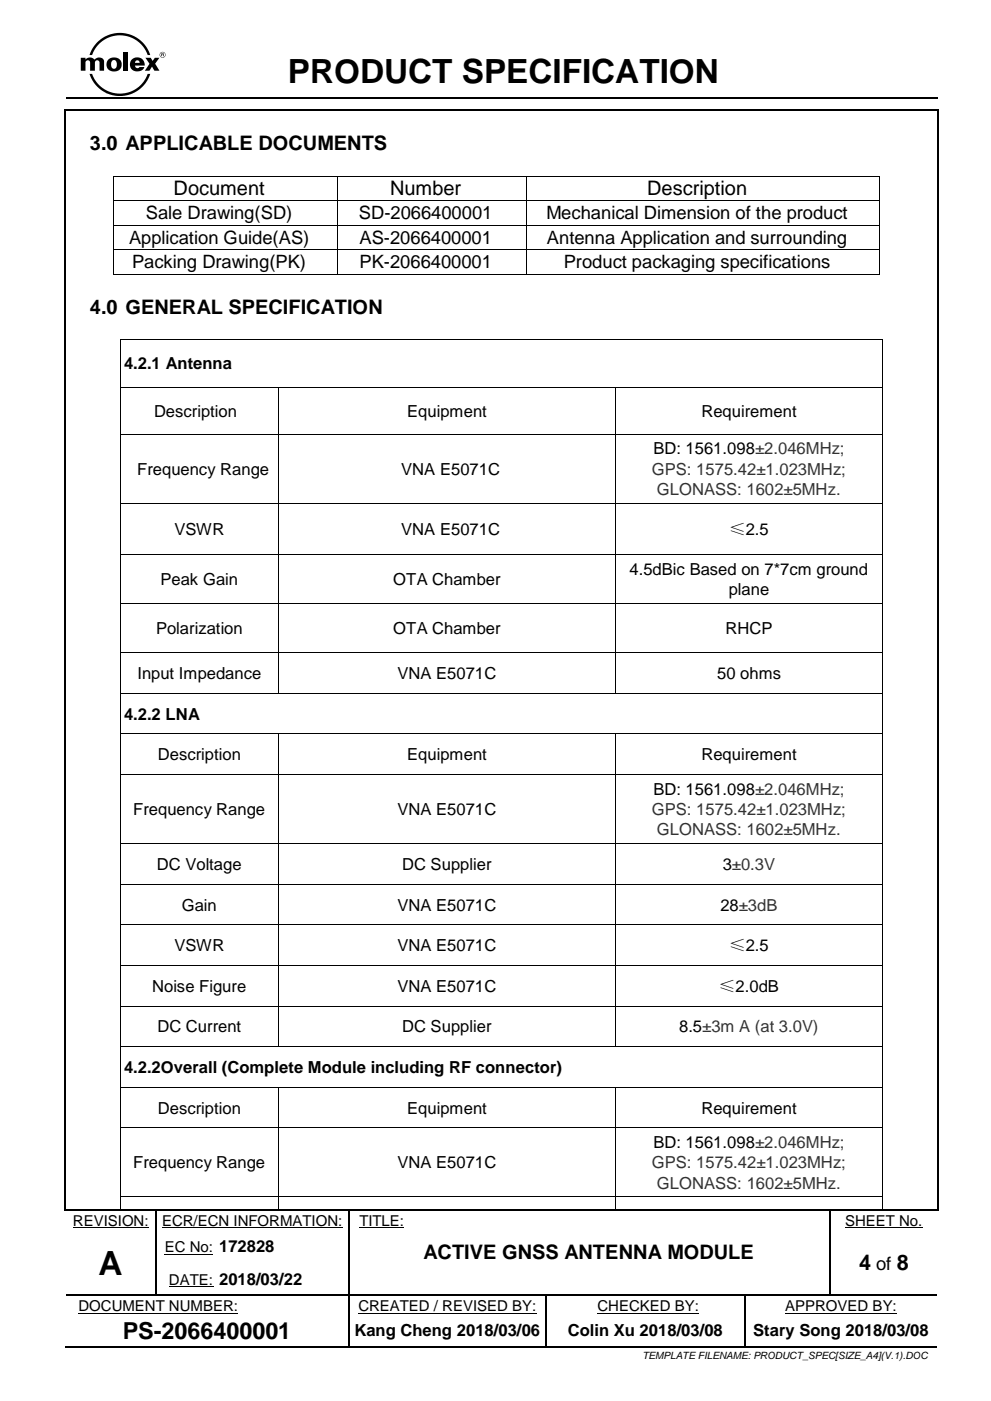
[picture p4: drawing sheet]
<svg xmlns="http://www.w3.org/2000/svg" width="210mm" height="297mm" viewBox="0 0 210 297" stroke-linecap="round" stroke-linejoin="round" font-family="sans-serif">
<path d="M13.8 23.5v232.7M14 20.9h184.7M14 23.3h184.7M198.8 23.5v232.7M14 256.4h184.7M73.9 279.2v6.1M115.8 279.2v6.1M14 285.5h59.8M74.1 285.5h41.5M115.9 285.5h41.8M158 285.5h40.7" fill="none" stroke="#000" stroke-width=".34"/>
<g fill="none" stroke="#000" stroke-width=".21">
<path d="M24 37.4v5M24.1 37.3h47.3M71.5 37.4v5M71.6 37.3h39.8M111.5 37.4v5M111.6 37.3h74.8M186.5 37.4v5M24 42.6v5M24 47.8v5M24 53v5M24.1 42.5h47.3M24.1 47.7h47.3"/>
<path d="M24.1 52.9h47.3M24.1 58.1h47.3M71.5 42.6v5M71.5 47.8v5M71.5 53v5M71.6 42.5h39.8M71.6 47.7h39.8M71.6 52.9h39.8M71.6 58.1h39.8M111.5 42.6v5M111.5 47.8v5M111.5 53v5"/>
<path d="M111.6 42.5h74.8M111.6 47.7h74.8M111.6 52.9h74.8M111.6 58.1h74.8M186.5 42.6v5M186.5 47.8v5M186.5 53v5M25.5 72.9v9.1M25.6 72.1h161.5M187.1 72.9v9.1M25.5 82.9v9.1M25.5 92.9v13.7"/>
<path d="M25.6 82h33.3M25.6 92.1h33.3M59 82.9v9.1M59 92.9v13.7M59.1 82h71.3M59.1 92.1h71.3M130.5 82.9v9.1M130.5 92.9v13.7M130.6 82h56.5M130.6 92.1h56.5M187.1 82.9v9.1M187.1 92.9v13.7"/>
<path d="M25.5 107.5v10M25.5 118.4v9.3M25.6 106.7h33.3M25.6 117.5h33.3M59 107.5v10M59 118.4v9.3M59.1 106.7h71.3M59.1 117.5h71.3M130.5 107.5v10M130.5 118.4v9.3M130.6 106.7h56.5M130.6 117.5h56.5"/>
<path d="M187.1 107.5v10M187.1 118.4v9.3M25.5 128.7v9.6M25.5 139.2v7.7M25.6 127.8h33.3M25.6 138.4h33.3M59 128.7v9.6M59 139.2v7.7M59.1 127.8h71.3M59.1 138.4h71.3M130.5 128.7v9.6M130.5 139.2v7.7"/>
<path d="M130.6 127.8h56.5M130.6 138.4h56.5M187.1 128.7v9.6M187.1 139.2v7.7M25.5 147.8v7.7M25.5 156.4v7.7M25.6 147h33.3M25.6 155.6h33.3M59 156.4v7.7M59.1 147h71.3M59.1 155.6h71.3M130.5 156.4v7.7"/>
<path d="M130.6 147h56.5M130.6 155.6h56.5M187.1 147.8v7.7M187.1 156.4v7.7M25.5 165v13.7M25.5 179.6v7.7M25.6 164.2h33.3M25.6 178.8h33.3M59 165v13.7M59 179.6v7.7M59.1 164.2h71.3M59.1 178.8h71.3"/>
<path d="M130.5 165v13.7M130.5 179.6v7.7M130.6 164.2h56.5M130.6 178.8h56.5M187.1 165v13.7M187.1 179.6v7.7M25.5 188.2v7.7M25.5 196.8v7.7M25.6 187.4h33.3M25.6 196h33.3M59 188.2v7.7M59 196.8v7.7"/>
<path d="M59.1 187.4h71.3M59.1 196h71.3M130.5 188.2v7.7M130.5 196.8v7.7M130.6 187.4h56.5M130.6 196h56.5M187.1 188.2v7.7M187.1 196.8v7.7M25.5 205.5v7.6M25.5 214.1v7.6M25.6 204.6h33.3M25.6 213.2h33.3"/>
<path d="M59 205.5v7.6M59 214.1v7.6M59.1 204.6h71.3M59.1 213.2h71.3M130.5 205.5v7.6M130.5 214.1v7.6M130.6 204.6h56.5M130.6 213.2h56.5M187.1 205.5v7.6M187.1 214.1v7.6M25.5 222.7v7.7M25.5 231.3v7.7"/>
<path d="M25.5 239.9v16.3M25.6 221.8h33.3M25.6 230.5h33.3M25.6 239h33.3M59 231.3v7.7M59 239.9v16.3M59.1 221.8h71.3M59.1 230.5h71.3M59.1 239h71.3M130.5 231.3v7.7M130.5 239.9v16.3M130.6 221.8h56.5"/>
<path d="M130.6 230.5h56.5M130.6 239h56.5M187.1 222.7v7.7M187.1 231.3v7.7M187.1 239.9v16.3M25.6 253.7h33.3M59.1 253.7h71.3M130.6 253.7h56.5M15.5 260.2h16M16.6 278.3h33.9M34.3 260.2h38.3M34.9 265.8h10.3"/>
<path d="M35.8 272.7h9.4M76 278.3h37.7M76.2 260.2h9.5M126.6 278.3h21.6M166.4 278.3h23.7M179.1 260.2h16.5"/>
</g>
<g fill="#000">
<path d="M17.1 12.2h1v.4l.1-.1a1.27 1.27 0 0 1 1.8 .1 1.15 1.15 0 0 1 2.1 .3v2.1h-1v-1.7a.49 .49 0 0 0-.5-.5 .49 .49 0 0 0-.5 .5v1.7h-1v-1.7a.49 .49 0 0 0-.5-.5 .49 .49 0 0 0-.5 .5v1.7h-1z" fill-rule="evenodd"/>
<path d="M23.8 12.8h.1a.74 .74 0 0 1 .8 .2 .74 .74 0 0 1 .1 .9 .61 .61 0 0 1-.6 .7 .61 .61 0 0 1-.6-.7v-.6zM22.9 12.7a1.58 1.58 0 0 0 1.1 2.5 1.58 1.58 0 0 0 1.7-2.2 1.75 1.75 0 0 0-2.8-.3z" fill-rule="evenodd"/>
<path d="M20.6 9a6.8 6.8 0 0 1 11.3 2.7h-.6a6.2 6.2 0 0 0-5.9-4.2 6.2 6.2 0 0 0-5.9 4.2h-.5l.6-1.5z" fill-rule="evenodd"/>
<path d="M26.1 11.1h1v3.9h-1z" fill-rule="evenodd"/>
<path d="M27.9 12.7a1.57 1.57 0 0 0 .5 2.3 1.57 1.57 0 0 0 2.2-.8h-1a.51 .51 0 0 1-.6 .2 .51 .51 0 0 1-.4-.5h2.1a1.61 1.61 0 0 0-1-1.6 1.61 1.61 0 0 0-1.8 .4zM28.8 12.9l.3-.1a.49 .49 0 0 1 .5 .5h-1z" fill-rule="evenodd"/>
<path d="M19 15.7h.5a6.2 6.2 0 0 0 5.9 4.1 6.2 6.2 0 0 0 5.9-4.1h.6a6.8 6.8 0 0 1-6.5 4.6 6.8 6.8 0 0 1-6.4-4.6z" fill-rule="evenodd"/>
<path d="M30.8 12.2h1.1l.5 .7 .4-.7h1l-.9 1.3 .9 1.5h-1.1l-.5-.9-.5 .9h-1l1-1.5z" fill-rule="evenodd"/>
<path d="M33.8 11.6a.65 .65 0 0 1 1.3 0 .65 .65 0 0 1-1.3 0zM33.9 11.6a.55 .55 0 0 0 1.1 0 .55 .55 0 0 0-1.1 0z" fill-rule="evenodd"/>
<path d="M34.3 11.4l.3 .1-.3 .1zM34.2 11.3v.6h.1v-.2l.5 .2-.1-.5z" fill-rule="evenodd"/>
<path d="M13.6 23.1h.4v.4h-.4z" fill-rule="evenodd"/>
<path d="M13.6 23.1h.4v.4h-.4z" fill-rule="evenodd"/>
<path d="M23.9 37.3h.2v.1h-.2z" fill-rule="evenodd"/>
<path d="M23.9 37.3h.2v.1h-.2z" fill-rule="evenodd"/>
<path d="M71.4 37.3h.2v.1h-.2z" fill-rule="evenodd"/>
<path d="M111.4 37.3h.2v.1h-.2z" fill-rule="evenodd"/>
<path d="M186.4 37.3h.2v.1h-.2z" fill-rule="evenodd"/>
<path d="M186.4 37.3h.2v.1h-.2z" fill-rule="evenodd"/>
<path d="M198.7 23.1h.3v.4h-.3z" fill-rule="evenodd"/>
<path d="M198.7 23.1h.3v.4h-.3z" fill-rule="evenodd"/>
<path d="M23.9 42.4h.2v.2h-.2z" fill-rule="evenodd"/>
<path d="M23.9 47.6h.2v.2h-.2z" fill-rule="evenodd"/>
<path d="M23.9 52.8h.2v.2h-.2z" fill-rule="evenodd"/>
<path d="M23.9 58h.2v.2h-.2z" fill-rule="evenodd"/>
<path d="M23.9 58h.2v.2h-.2z" fill-rule="evenodd"/>
<path d="M71.4 42.4h.2v.2h-.2z" fill-rule="evenodd"/>
<path d="M71.4 47.6h.2v.2h-.2z" fill-rule="evenodd"/>
<path d="M71.4 52.8h.2v.2h-.2z" fill-rule="evenodd"/>
<path d="M71.4 58h.2v.2h-.2z" fill-rule="evenodd"/>
<path d="M111.4 42.4h.2v.2h-.2z" fill-rule="evenodd"/>
<path d="M111.4 47.6h.2v.2h-.2z" fill-rule="evenodd"/>
<path d="M111.4 52.8h.2v.2h-.2z" fill-rule="evenodd"/>
<path d="M111.4 58h.2v.2h-.2z" fill-rule="evenodd"/>
<path d="M186.4 42.4h.2v.2h-.2z" fill-rule="evenodd"/>
<path d="M186.4 47.6h.2v.2h-.2z" fill-rule="evenodd"/>
<path d="M186.4 52.8h.2v.2h-.2z" fill-rule="evenodd"/>
<path d="M186.4 58h.2v.2h-.2z" fill-rule="evenodd"/>
<path d="M186.4 58h.2v.2h-.2z" fill-rule="evenodd"/>
<path d="M25.5 72h.1v.9h-.1z" fill-rule="evenodd"/>
<path d="M25.5 72h.1v.1h-.1z" fill-rule="evenodd"/>
<path d="M187.1 72h.1v.9h-.1z" fill-rule="evenodd"/>
<path d="M187.1 72h.1v.1h-.1z" fill-rule="evenodd"/>
<path d="M25.5 82h.1v.9h-.1z" fill-rule="evenodd"/>
<path d="M25.5 92h.1v.9h-.1z" fill-rule="evenodd"/>
<path d="M58.9 82.1h.2v.8h-.2z" fill-rule="evenodd"/>
<path d="M58.9 82h.2v.1h-.2z" fill-rule="evenodd"/>
<path d="M58.9 92h.2v.9h-.2z" fill-rule="evenodd"/>
<path d="M130.4 82.1h.2v.8h-.2z" fill-rule="evenodd"/>
<path d="M130.4 82h.2v.1h-.2z" fill-rule="evenodd"/>
<path d="M130.4 92h.2v.9h-.2z" fill-rule="evenodd"/>
<path d="M187.1 82h.1v.9h-.1z" fill-rule="evenodd"/>
<path d="M187.1 92h.1v.9h-.1z" fill-rule="evenodd"/>
<path d="M25.5 106.6h.1v.9h-.1z" fill-rule="evenodd"/>
<path d="M25.5 117.5h.1v.9h-.1z" fill-rule="evenodd"/>
<path d="M58.9 106.6h.2v.9h-.2z" fill-rule="evenodd"/>
<path d="M58.9 117.5h.2v.9h-.2z" fill-rule="evenodd"/>
<path d="M130.4 106.6h.2v.9h-.2z" fill-rule="evenodd"/>
<path d="M130.4 117.5h.2v.9h-.2z" fill-rule="evenodd"/>
<path d="M187.1 106.6h.1v.9h-.1z" fill-rule="evenodd"/>
<path d="M187.1 117.5h.1v.9h-.1z" fill-rule="evenodd"/>
<path d="M25.5 127.7h.1v1h-.1z" fill-rule="evenodd"/>
<path d="M25.5 138.3h.1v.9h-.1z" fill-rule="evenodd"/>
<path d="M58.9 127.7h.2v1h-.2z" fill-rule="evenodd"/>
<path d="M58.9 138.3h.2v.9h-.2z" fill-rule="evenodd"/>
<path d="M130.4 127.7h.2v1h-.2z" fill-rule="evenodd"/>
<path d="M130.4 138.3h.2v.9h-.2z" fill-rule="evenodd"/>
<path d="M187.1 127.7h.1v1h-.1z" fill-rule="evenodd"/>
<path d="M187.1 138.3h.1v.9h-.1z" fill-rule="evenodd"/>
<path d="M25.5 146.9h.1v.9h-.1z" fill-rule="evenodd"/>
<path d="M25.5 155.5h.1v.9h-.1z" fill-rule="evenodd"/>
<path d="M58.9 146.9h.2v.1h-.2z" fill-rule="evenodd"/>
<path d="M58.9 155.6h.2v.8h-.2z" fill-rule="evenodd"/>
<path d="M58.9 155.5h.2v.1h-.2z" fill-rule="evenodd"/>
<path d="M130.4 146.9h.2v.1h-.2z" fill-rule="evenodd"/>
<path d="M130.4 155.6h.2v.8h-.2z" fill-rule="evenodd"/>
<path d="M130.4 155.5h.2v.1h-.2z" fill-rule="evenodd"/>
<path d="M187.1 146.9h.1v.9h-.1z" fill-rule="evenodd"/>
<path d="M187.1 155.5h.1v.9h-.1z" fill-rule="evenodd"/>
<path d="M25.5 164.1h.1v.9h-.1z" fill-rule="evenodd"/>
<path d="M25.5 178.7h.1v.9h-.1z" fill-rule="evenodd"/>
<path d="M58.9 164.1h.2v.9h-.2z" fill-rule="evenodd"/>
<path d="M58.9 178.7h.2v.9h-.2z" fill-rule="evenodd"/>
<path d="M130.4 164.1h.2v.9h-.2z" fill-rule="evenodd"/>
<path d="M130.4 178.7h.2v.9h-.2z" fill-rule="evenodd"/>
<path d="M187.1 164.1h.1v.9h-.1z" fill-rule="evenodd"/>
<path d="M187.1 178.7h.1v.9h-.1z" fill-rule="evenodd"/>
<path d="M25.5 187.3h.1v.9h-.1z" fill-rule="evenodd"/>
<path d="M25.5 195.9h.1v.9h-.1z" fill-rule="evenodd"/>
<path d="M58.9 187.3h.2v.9h-.2z" fill-rule="evenodd"/>
<path d="M58.9 195.9h.2v.9h-.2z" fill-rule="evenodd"/>
<path d="M130.4 187.3h.2v.9h-.2z" fill-rule="evenodd"/>
<path d="M130.4 195.9h.2v.9h-.2z" fill-rule="evenodd"/>
<path d="M187.1 187.3h.1v.9h-.1z" fill-rule="evenodd"/>
<path d="M187.1 195.9h.1v.9h-.1z" fill-rule="evenodd"/>
<path d="M25.5 204.5h.1v1h-.1z" fill-rule="evenodd"/>
<path d="M25.5 213.1h.1v1h-.1z" fill-rule="evenodd"/>
<path d="M58.9 204.5h.2v1h-.2z" fill-rule="evenodd"/>
<path d="M58.9 213.1h.2v1h-.2z" fill-rule="evenodd"/>
<path d="M130.4 204.5h.2v1h-.2z" fill-rule="evenodd"/>
<path d="M130.4 213.1h.2v1h-.2z" fill-rule="evenodd"/>
<path d="M187.1 204.5h.1v1h-.1z" fill-rule="evenodd"/>
<path d="M187.1 213.1h.1v1h-.1z" fill-rule="evenodd"/>
<path d="M25.5 221.7h.1v1h-.1z" fill-rule="evenodd"/>
<path d="M25.5 230.4h.1v.9h-.1z" fill-rule="evenodd"/>
<path d="M25.5 239h.1v.9h-.1z" fill-rule="evenodd"/>
<path d="M58.9 221.7h.2v.2h-.2z" fill-rule="evenodd"/>
<path d="M58.9 230.5h.2v.8h-.2z" fill-rule="evenodd"/>
<path d="M58.9 230.4h.2v.1h-.2z" fill-rule="evenodd"/>
<path d="M58.9 239h.2v.9h-.2z" fill-rule="evenodd"/>
<path d="M130.4 221.7h.2v.2h-.2z" fill-rule="evenodd"/>
<path d="M130.4 230.5h.2v.8h-.2z" fill-rule="evenodd"/>
<path d="M130.4 230.4h.2v.1h-.2z" fill-rule="evenodd"/>
<path d="M130.4 239h.2v.9h-.2z" fill-rule="evenodd"/>
<path d="M187.1 221.7h.1v1h-.1z" fill-rule="evenodd"/>
<path d="M187.1 230.4h.1v.9h-.1z" fill-rule="evenodd"/>
<path d="M187.1 239h.1v.9h-.1z" fill-rule="evenodd"/>
<path d="M13.6 256.2h.4v.4h-.4z" fill-rule="evenodd"/>
<path d="M13.6 256.2h.4v.4h-.4z" fill-rule="evenodd"/>
<path d="M25.5 253.6h.1v.1h-.1z" fill-rule="evenodd"/>
<path d="M25.5 253.6h.1v.1h-.1z" fill-rule="evenodd"/>
<path d="M33 256.6h.2v.2h-.2z" fill-rule="evenodd"/>
<path d="M33 256.2h.3v.4h-.3z" fill-rule="evenodd"/>
<path d="M58.9 253.6h.2v.1h-.2z" fill-rule="evenodd"/>
<path d="M73.8 256.6h.3v.2h-.3z" fill-rule="evenodd"/>
<path d="M73.8 256.2h.3v.4h-.3z" fill-rule="evenodd"/>
<path d="M89 256.2h.3v.4h-.3z" fill-rule="evenodd"/>
<path d="M130.4 253.6h.2v.1h-.2z" fill-rule="evenodd"/>
<path d="M175.8 256.6h.3v.2h-.3z" fill-rule="evenodd"/>
<path d="M175.8 256.2h.3v.4h-.3z" fill-rule="evenodd"/>
<path d="M187.1 253.6h.1v.1h-.1z" fill-rule="evenodd"/>
<path d="M187.1 253.6h.1v.1h-.1z" fill-rule="evenodd"/>
<path d="M198.7 256.2h.3v.4h-.3z" fill-rule="evenodd"/>
<path d="M198.7 256.2h.3v.4h-.3z" fill-rule="evenodd"/>
<path d="M33 260.6h.2v.9h-.2z" fill-rule="evenodd"/>
<path d="M33 267.5h.2v.9h-.2z" fill-rule="evenodd"/>
<path d="M33 274.4h.2v.2h-.2z" fill-rule="evenodd"/>
<path d="M45.2 274.4h.2v.2h-.2z" fill-rule="evenodd"/>
<path d="M73.8 278.7h.3v.5h-.3z" fill-rule="evenodd"/>
<path d="M73.8 260.6h.3v.9h-.3z" fill-rule="evenodd"/>
<path d="M73.8 267.5h.3v.9h-.3z" fill-rule="evenodd"/>
<path d="M73.8 274.4h.3v.5h-.3z" fill-rule="evenodd"/>
<path d="M89 274.4h.3v.2h-.3z" fill-rule="evenodd"/>
<path d="M115.6 278.7h.3v.5h-.3z" fill-rule="evenodd"/>
<path d="M115.6 274.6h.3v.3h-.3z" fill-rule="evenodd"/>
<path d="M115.6 274.4h.3v.2h-.3z" fill-rule="evenodd"/>
<path d="M157.7 274.6h.2v.3h-.2z" fill-rule="evenodd"/>
<path d="M157.7 274.4h.2v.2h-.2z" fill-rule="evenodd"/>
<path d="M157.7 278.7h.2v.5h-.2z" fill-rule="evenodd"/>
<path d="M175.8 260.6h.3v.9h-.3z" fill-rule="evenodd"/>
<path d="M175.8 267.5h.3v.9h-.3z" fill-rule="evenodd"/>
<path d="M175.8 274.4h.3v.2h-.3z" fill-rule="evenodd"/>
<path d="M73.8 285.3h.3v.3h-.3z" fill-rule="evenodd"/>
<path d="M115.6 285.3h.3v.3h-.3z" fill-rule="evenodd"/>
<path d="M157.7 285.3h.3v.3h-.3z" fill-rule="evenodd"/>
</g>
<g fill="none" stroke="#000" stroke-width=".25">
<path d="M33.1 256.8v3.8M73.9 256.8v3.8M175.9 256.8v3.8M14 274.5h19M33.1 261.5v6M33.1 268.4v6M33.2 274.5h12M45.4 274.5h28.4M73.9 261.5v6M73.9 268.4v6M73.9 274.9v3.8M74.1 274.5h14.9"/>
<path d="M89.3 274.5h26.3M115.8 274.9v3.8M115.9 274.5h41.8M157.8 274.9v3.8M157.8 279.2v6.1M157.9 274.5h17.9M175.9 261.5v6M175.9 268.4v6M176.1 274.5h22.6"/>
</g>
<g font-size="7.1">
<text x="61" y="17.6">PRODUCT SPECIFICATION</text>
<text x="20.9" y="270.1">A</text>
</g>
<text font-size="5" x="26" y="283.8">PS-2066400001</text>
<g font-size="4.6">
<text x="182.1" y="269.2">4</text>
<text x="190.1" y="269.2">8</text>
</g>
<g font-size="4.2">
<text x="19" y="31.8">3.0 APPLICABLE DOCUMENTS</text>
<text x="36.8" y="41.4">Document</text>
<text x="82.7" y="41.4">Number</text>
<text x="137.2" y="41.4">Description</text>
<text x="19" y="66.6">4.0 GENERAL SPECIFICATION</text>
<text x="89.8" y="266.8">ACTIVE GNSS ANTENNA MODULE</text>
</g>
<g font-size="3.9">
<text x="30.9" y="46.5">Sale Drawing(SD)</text>
<text x="76.1" y="46.5">SD-2066400001</text>
<text x="115.8" y="46.5">Mechanical Dimension of the product</text>
<text x="27.4" y="51.7">Application Guide(AS)</text>
<text x="76.2" y="51.7">AS-2066400001</text>
<text x="115.9" y="51.7">Antenna Application and surrounding</text>
<text x="28" y="56.9">Packing Drawing(PK)</text>
<text x="76.2" y="56.9">PK-2066400001</text>
<text x="119.5" y="56.9">Product packaging specifications</text>
<text x="185.8" y="269.2">of</text>
</g>
<g font-size="3.5">
<text x="26.3" y="78.2">4.2.1 Antenna</text>
<text x="32.6" y="88.3">Description</text>
<text x="86.3" y="88.3">Equipment</text>
<text x="148.7" y="88.3">Requirement</text>
<text x="29.1" y="100.6">Frequency Range</text>
<text x="85.1" y="100.6">VNA E5071C</text>
<text x="138.5" y="96.3">BD: 1561.098±2.046MHz;</text>
<text x="37" y="113.4">VSWR</text>
<text x="85.1" y="113.4">VNA E5071C</text>
<text x="154.6" y="113.4">≤2.5</text>
<text x="34" y="124">Peak Gain</text>
<text x="83.4" y="124">OTA Chamber</text>
<text x="133.5" y="121.8">4.5dBic Based on 7*7cm ground</text>
<text x="154.5" y="126.1">plane</text>
<text x="33.1" y="134.4">Polarization</text>
<text x="83.4" y="134.4">OTA Chamber</text>
<text x="153.8" y="134.4">RHCP</text>
<text x="29.1" y="144">Input Impedance</text>
<text x="84.3" y="144">VNA E5071C</text>
<text x="152" y="144">50 ohms</text>
<text x="26.3" y="152.6">4.2.2 LNA</text>
<text x="33.5" y="161.1">Description</text>
<text x="86.3" y="161.1">Equipment</text>
<text x="148.7" y="161.1">Requirement</text>
<text x="28.2" y="172.7">Frequency Range</text>
<text x="84.3" y="172.7">VNA E5071C</text>
<text x="138.5" y="168.5">BD: 1561.098±2.046MHz;</text>
<text x="33.2" y="184.4">DC Voltage</text>
<text x="85.2" y="184.4">DC Supplier</text>
<text x="153.2" y="184.4">3±0.3V</text>
<text x="38.5" y="193">Gain</text>
<text x="84.3" y="193">VNA E5071C</text>
<text x="152.7" y="193">28±3dB</text>
<text x="37" y="201.6">VSWR</text>
<text x="84.3" y="201.6">VNA E5071C</text>
<text x="154.6" y="201.6">≤2.5</text>
<text x="32.3" y="210.2">Noise Figure</text>
<text x="84.3" y="210.2">VNA E5071C</text>
<text x="152.4" y="210.2">≤2.0dB</text>
<text x="33.4" y="218.8">DC Current</text>
<text x="85.2" y="218.8">DC Supplier</text>
<text x="144" y="218.8">8.5±3m A (at 3.0V)</text>
<text x="26.3" y="227.4">4.2.2Overall (Complete Module including RF connector)</text>
<text x="33.5" y="236">Description</text>
<text x="86.3" y="236">Equipment</text>
<text x="148.7" y="236">Requirement</text>
<text x="138.5" y="243.3">BD: 1561.098±2.046MHz;</text>
<text x="28.2" y="247.6">Frequency Range</text>
<text x="84.3" y="247.6">VNA E5071C</text>
<text x="75.1" y="283.2">Kang Cheng 2018/03/06</text>
<text x="120.3" y="283.2">Colin Xu 2018/03/08</text>
<text x="159.7" y="283.2">Stary Song 2018/03/08</text>
</g>
<g font-size="3.5" fill="#333">
<text x="138.2" y="100.6">GPS: 1575.42±1.023MHz;</text>
<text x="139.3" y="104.9">GLONASS: 1602±5MHz.</text>
<text x="138.2" y="172.7">GPS: 1575.42±1.023MHz;</text>
<text x="139.3" y="177.1">GLONASS: 1602±5MHz.</text>
<text x="138.2" y="247.6">GPS: 1575.42±1.023MHz;</text>
<text x="139.3" y="251.9">GLONASS: 1602±5MHz.</text>
</g>
<g font-size="3.2">
<text x="15.5" y="259.8">REVISION:</text>
<text x="34.3" y="259.8">ECR/ECN INFORMATION:</text>
<text x="76.2" y="259.8">TITLE:</text>
<text x="179.1" y="259.8">SHEET No.</text>
<text x="34.9" y="265.3">EC No: 172828</text>
<text x="35.8" y="272.2">DATE: 2018/03/22</text>
<text x="16.6" y="277.8">DOCUMENT NUMBER:</text>
<text x="76" y="277.8">CREATED / REVISED BY:</text>
<text x="126.6" y="277.8">CHECKED BY:</text>
<text x="166.4" y="277.8">APPROVED BY:</text>
</g>
<text font-size="2.1" x="136.2" y="288.1">TEMPLATE FILENAME: PRODUCT_SPEC[SIZE_A4](V.1).DOC</text>
</svg>
